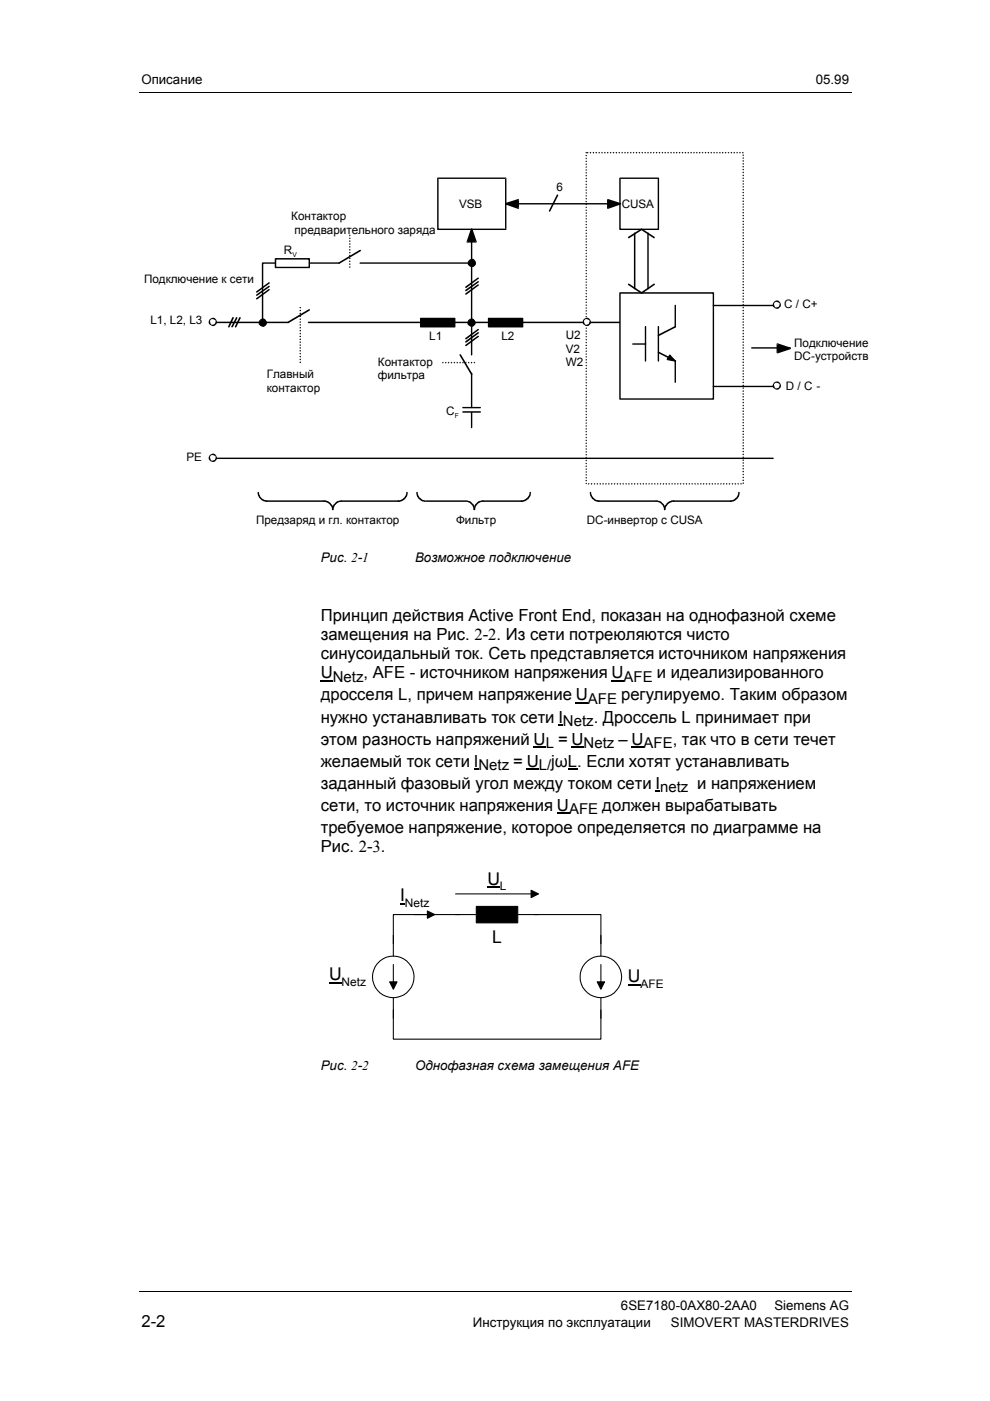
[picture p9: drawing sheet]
<svg xmlns="http://www.w3.org/2000/svg" width="210mm" height="297mm" viewBox="0 0 210 297" stroke-linecap="round" stroke-linejoin="round" font-family="sans-serif">
<path d="M29.5 19.7h151M29.5 273.8h151" fill="none" stroke="#000" stroke-width=".21"/>
<path d="M68 144.3h2.6M113.1 158.4h2.6M121.2 158.4h2.5M122.1 149h2.6M129.7 144.3h2.5M133.9 158.4h2.6M111.7 163.1h2.5M118.1 172.4h2.5" fill="none" stroke="#000" stroke-width=".25"/>
<path d="M118.4 153.6h1v.2h-1zM100.5 162.9h.9v.3h-.9zM120.4 162.9h2v.3h-2zM139 167.6h1v.3h-1z" fill="#000"/>
<circle cx="83.4" cy="207.1" r="4.4" fill="#fff" stroke="#000" stroke-width=".22"/>
<path d="M83.4 198.3v4.4M83.4 204.5v3.9M83.4 211.5v4.4" fill="none" stroke="#000" stroke-width=".22"/>
<path d="M82.6 208.2h1.6l-.8 1.5z" fill-rule="evenodd" fill="#000" stroke="#000" stroke-width=".22"/>
<circle cx="127.4" cy="207.1" r="4.4" fill="#fff" stroke="#000" stroke-width=".22"/>
<path d="M87.8 193.9h3M96.6 193.9h4.4M96.6 189.5h16.2M97.5 193.9h-14.1v6.2M109.8 193.9h4.4M113.3 193.9h14.1v6.2M127.4 198.3v4.4M83.4 214.1v6.2h44v-6.2M127.4 204.5v3.9M127.4 211.5v4.4" fill="none" stroke="#000" stroke-width=".22"/>
<g fill="#000" stroke="#000" stroke-width=".22">
<path d="M90.6 193.1l1.6 .8-1.6 .8z" fill-rule="evenodd"/>
<path d="M101 192.2h8.8v3.5h-8.8z" fill-rule="evenodd"/>
<path d="M112.6 188.7l1.6 .8-1.6 .8z" fill-rule="evenodd"/>
<path d="M126.6 208.2h1.6l-.8 1.5z" fill-rule="evenodd"/>
</g>
<path d="M84.8 191.5h1.1v.3h-1.1z" fill="#000"/>
<path d="M103.3 188.1h2.7M69.8 208.4h2.7M133.1 208.8h2.7" fill="none" stroke="#000" stroke-width=".28"/>
<g fill="#010101">
<path d="M45.7 68.2h15.5v.2l-15.5 .1z" fill-rule="evenodd"/>
<path d="M61 68.2l4.5-2.6h.2v.2l-4.5 2.7-.3-.1z" fill-rule="evenodd"/>
<path d="M65.3 68.3l66.2-.1 .1 .2-66.3 .1z" fill-rule="evenodd"/>
<path d="M55.5 55.7l16.5-.1 .1 .3h-16.4l.1-.1v12.6l-.2 .1z" fill-rule="evenodd"/>
<path d="M71.7 55.7l4.6-2.7h.2v.3l-4.5 2.6h-.3z" fill-rule="evenodd"/>
<path d="M76.2 55.7l23.8-.1 .1 .3h-23.8z" fill-rule="evenodd"/>
</g>
<path d="M58.4 54.9h7.2v1.9h-7.2z" fill="#fff"/>
<g fill="#010101">
<path d="M58.3 54.7l.1 .3 .2-.1v1.8l-.2-.1h7.2l-.2 .1v-1.8l.2 .1h-7.2v-.3h7.3v2.1l-7.4 .1z" fill-rule="evenodd"/>
<path d="M54.3 61.8l2.7-2 .2 .1-.1 .2-2.6 1.9z" fill-rule="evenodd"/>
<path d="M54.3 62.5l2.7-1.9 .2 .1-.1 .2-2.6 1.8h-.2z" fill-rule="evenodd"/>
<path d="M54.3 63.2l2.7-1.9h.2v.2l-2.7 2-.2-.1z" fill-rule="evenodd"/>
<path d="M49.3 67.3l.2-.1 .1 .3-.9 1.9h-.3v-.2z" fill-rule="evenodd"/>
<path d="M50 67.3l.3-.1v.3l-.9 1.9h-.3l-.1-.2z" fill-rule="evenodd"/>
<path d="M50.8 67.2l.2 .1v.2l-.9 1.9h-.2l-.1-.2z" fill-rule="evenodd"/>
<path d="M89.1 67.4l.1 .3 .1-.2v1.8l-.1-.2h7.2l-.1 .2v-1.8l.1 .2h-7.2v-.3h7.3l.1 2h-7.5z" fill-rule="evenodd"/>
<path d="M103.5 67.4l.1 .3 .1-.2v1.8l-.1-.2h7.2l-.1 .2v-1.8l.1 .2h-7.2v-.3h7.3l.1 2h-7.5z" fill-rule="evenodd"/>
<path d="M99.8 48.5h.3v26.9l-.3-.1z" fill-rule="evenodd"/>
<path d="M92.8 37.6v.3l.2-.1v10.8l-.2-.1h14.5l-.2 .1v-10.8l.2 .1h-14.5v-.3h14.5l.1 11.1-14.6 .1z" fill-rule="evenodd"/>
<path d="M107.1 43.1h24.4l.1 .2h-24.5z" fill-rule="evenodd"/>
<path d="M131.3 37.7l.2-.1v.3l.1-.1v10.8l-.1-.1h8.1l-.2 .1v-10.8l.2 .1h-8.1v-.3h8.2v11.2l-8.4-.1z" fill-rule="evenodd"/>
</g>
<g fill="#010101">
<path d="M89.2 67.5h7.3v1.8h-7.3z"/>
<path d="M103.6 67.5h7.3v1.8h-7.3z"/>
</g>
<path d="M131.4 62.1h19.9v22.6h-19.9z" fill="#fff"/>
<g fill="#010101">
<path d="M100 48.6l.9 2.7h-1.8z"/>
<path d="M107.3 43.2l2.6-.8v1.7z"/>
<path d="M128.9 42.4l2.6 .8-2.6 .9z"/>
<path d="M131.3 62h.2v.3l.1-.2v22.5l-.1-.1h19.8l-.2 .1v-22.5l.2 .2h-19.8v-.3h19.8v22.8l-20-.1z" fill-rule="evenodd"/>
<path d="M151.1 64.7l12.9-.1v.3h-12.8z" fill-rule="evenodd"/>
<path d="M151.1 81.9l12.9-.1v.2l-12.8 .1z" fill-rule="evenodd"/>
<path d="M98.6 60.8l2.7-2 .2 .1v.2l-2.6 1.9h-.2z" fill-rule="evenodd"/>
<path d="M98.7 61.4l2.6-1.8 .2 .1v.1l-2.6 1.9h-.3z" fill-rule="evenodd"/>
<path d="M98.7 62.2l2.6-1.9 .2 .1v.1l-2.6 2-.3-.1z" fill-rule="evenodd"/>
<path d="M98.7 71.6l2.6-1.9 .2 .1v.2l-2.6 1.9h-.3z" fill-rule="evenodd"/>
<path d="M98.7 72.3l2.6-1.9 .2 .1v.2l-2.6 1.9h-.3z" fill-rule="evenodd"/>
<path d="M98.7 73.1l2.6-1.9 .2 .1v.1l-2.6 2-.3-.1z" fill-rule="evenodd"/>
<path d="M45.5 97.1l118.5-.1v.3h-118.5z" fill-rule="evenodd"/>
<path d="M99.8 48.5h.4l.9 2.7-.1 .2-.1-.3-.1 .3-1-2.7h.4l-1 2.7-.1-.3h1.8v.3h-2z" fill-rule="evenodd"/>
<path d="M107.1 43.1l2.9-.9v.2h-.3l.3 .1-2.7 .8v-.2l2.7 .9-.3 .1v-1.7h.3v1.8l-.2 .1-2.7-1z" fill-rule="evenodd"/>
<path d="M128.7 42.3l.2-.1 2.7 .9 .1 .2-2.9 1-.1-1.9h.3v1.7l-.2-.1 2.7-.9v.2l-2.7-.8 .2-.1z" fill-rule="evenodd"/>
<path d="M118.1 41.2l.3 .2-1.7 3.4-.2 .1-.1-.2z" fill-rule="evenodd"/>
<path d="M74.1 49.7l.2 .1v.3l-.3-.1z" fill-rule="evenodd"/>
<path d="M74 50.4h.3v.2l-.2 .1z" fill-rule="evenodd"/>
<path d="M74.1 51l.2 .1v.2l-.3-.1z" fill-rule="evenodd"/>
<path d="M74.1 51.6h.2v.3l-.3-.1z" fill-rule="evenodd"/>
<path d="M74.1 52.2l.2 .1v.2l-.3-.1z" fill-rule="evenodd"/>
<path d="M74.1 52.8l.2 .1v.2l-.3-.1z" fill-rule="evenodd"/>
<path d="M74 53.5l.3-.1v.3h-.2z" fill-rule="evenodd"/>
<path d="M74.1 54l.2 .1v.2h-.3z" fill-rule="evenodd"/>
<path d="M74.1 54.6l.2 .1v.2h-.3z" fill-rule="evenodd"/>
<path d="M74.1 55.2l.2 .1v.3l-.3-.1z" fill-rule="evenodd"/>
<path d="M74 55.9h.3v.2l-.2 .1z" fill-rule="evenodd"/>
<path d="M74 56.5h.3v.2l-.2 .1z" fill-rule="evenodd"/>
<path d="M63.5 65.2l.2-.1 .1 .2-.2 .1z" fill-rule="evenodd"/>
<path d="M63.5 65.8l.2-.1 .1 .2-.2 .1z" fill-rule="evenodd"/>
<path d="M63.5 66.4l.2-.1 .1 .2-.2 .1z" fill-rule="evenodd"/>
<path d="M63.6 66.9l.2 .1-.1 .2-.2-.1z" fill-rule="evenodd"/>
<path d="M63.5 67.6l.2-.1 .1 .2-.2 .1z" fill-rule="evenodd"/>
<path d="M63.5 68.2l.2-.1 .1 .3h-.2z" fill-rule="evenodd"/>
<path d="M63.5 68.8l.2-.1 .1 .3h-.2z" fill-rule="evenodd"/>
<path d="M63.5 69.4l.2-.1 .1 .3h-.2z" fill-rule="evenodd"/>
<path d="M63.5 70h.2l.1 .2-.2 .1z" fill-rule="evenodd"/>
<path d="M63.6 70.6l.2 .1-.1 .2-.2-.1z" fill-rule="evenodd"/>
<path d="M63.5 71.2h.2l.1 .2-.2 .1z" fill-rule="evenodd"/>
<path d="M63.5 71.9l.2-.1 .1 .2-.2 .1z" fill-rule="evenodd"/>
<path d="M63.5 72.5l.2-.1 .1 .2-.2 .1z" fill-rule="evenodd"/>
<path d="M63.5 73.1l.2-.1 .1 .2-.2 .1z" fill-rule="evenodd"/>
<path d="M63.5 73.7l.2-.1 .1 .3h-.2z" fill-rule="evenodd"/>
<path d="M63.5 74.3l.2-.1 .1 .3h-.2z" fill-rule="evenodd"/>
<path d="M63.6 74.8l.2 .1-.1 .2h-.2z" fill-rule="evenodd"/>
<path d="M63.5 75.5h.2l.1 .2-.2 .1z" fill-rule="evenodd"/>
<path d="M63.5 76.1h.2l.1 .2-.2 .1z" fill-rule="evenodd"/>
<path d="M63.5 76.7h.2l.1 .2-.2 .1z" fill-rule="evenodd"/>
<path d="M55 67.9l.2-.1a.86 .86 0 0 1 1.2 .1 .86 .86 0 0 1-.1 1.2 .86 .86 0 0 1-1.2-.1l-.2-.2-.1-.4h.3a.54 .54 0 0 0 .4 .7 .54 .54 0 0 0 .7-.5 .54 .54 0 0 0-.1-.6 .54 .54 0 0 0-.6-.2l-.4 .3v.3h-.3z" fill-rule="evenodd"/>
<path d="M99.5 55.1a.85 .85 0 0 1 1.2 .1 .85 .85 0 0 1-.1 1.2 .85 .85 0 0 1-1.1 0l-.3-.4v-.3h.3l.1 .5a.44 .44 0 0 0 .8 0h.1v-.1a.56 .56 0 0 0 0-.8 .56 .56 0 0 0-.8 0l-.2 .1v.3h-.3z" fill-rule="evenodd"/>
<path d="M99.2 67.9l.3-.1a.83 .83 0 0 1 1.1 0 .83 .83 0 0 1 0 1.2 .83 .83 0 0 1-1.2 0l-.3-.3v-.3h.3a.61 .61 0 0 0 .3 .6 .61 .61 0 0 0 .7-.1l.1-.2a.38 .38 0 0 0 .1-.4 .38 .38 0 0 0-.2-.3h-.1a.52 .52 0 0 0-.6-.1 .52 .52 0 0 0-.3 .5h-.3z" fill-rule="evenodd"/>
<circle cx="55.7" cy="68.4" r=".77"/>
<circle cx="100.1" cy="55.8" r=".76"/>
<circle cx="100" cy="68.4" r=".77"/>
</g>
<circle cx="164.7" cy="64.6" r=".76" fill="#fff"/>
<path d="M164.1 63.9h.1a.83 .83 0 0 1 1.2 .1 .83 .83 0 0 1-.1 1.2 .83 .83 0 0 1-1.2 0l-.3-.3v-.3h.3a.54 .54 0 0 0 .3 .5 .54 .54 0 0 0 .6-.1h.1a.62 .62 0 0 0 0-.9 .62 .62 0 0 0-.9 .1l-.1 .4h-.3z" fill-rule="evenodd" fill="#010101"/>
<circle cx="164.7" cy="81.8" r=".77" fill="#fff"/>
<g fill="#010101">
<path d="M164.2 81a.87 .87 0 0 1 1.2 .2 .87 .87 0 0 1-.1 1.2 .87 .87 0 0 1-1.2 0l-.3-.4v-.3h.3a.61 .61 0 0 0 .8 .6 .61 .61 0 0 0 .4-.9 .69 .69 0 0 0-1.2 .2v.1h-.3z" fill-rule="evenodd"/>
<path d="M124.1 32.3l.3-.1v.2l-.2 .1z" fill-rule="evenodd"/>
<path d="M124.1 32.9l.3-.1v.3h-.2z" fill-rule="evenodd"/>
<path d="M124.1 33.5l.3-.1v.3l-.2 .1z" fill-rule="evenodd"/>
<path d="M124.1 34.1h.3v.2l-.2 .1z" fill-rule="evenodd"/>
<path d="M124.1 34.7h.3v.2l-.2 .1z" fill-rule="evenodd"/>
<path d="M124.1 35.3h.3v.2l-.2 .1z" fill-rule="evenodd"/>
<path d="M124.1 36l.3-.1v.2l-.2 .1z" fill-rule="evenodd"/>
<path d="M124.1 36.6l.3-.1v.2l-.2 .1z" fill-rule="evenodd"/>
<path d="M124.1 37.2l.3-.1v.2l-.2 .1z" fill-rule="evenodd"/>
<path d="M124.1 37.8l.3-.1v.2l-.2 .1z" fill-rule="evenodd"/>
<path d="M124.2 38.3l.2 .1v.2l-.3-.1z" fill-rule="evenodd"/>
<path d="M124.1 39l.3-.1v.3h-.2z" fill-rule="evenodd"/>
<path d="M124.1 39.6l.3-.1v.3h-.2z" fill-rule="evenodd"/>
<path d="M124.1 40.2h.3v.2h-.2z" fill-rule="evenodd"/>
<path d="M124.2 40.7l.2 .2v.2l-.3-.1z" fill-rule="evenodd"/>
<path d="M124.1 41.4h.3v.2l-.2 .1z" fill-rule="evenodd"/>
<path d="M124.1 42.1l.3-.1v.2l-.2 .1z" fill-rule="evenodd"/>
<path d="M124.1 42.7l.3-.1v.2l-.2 .1z" fill-rule="evenodd"/>
<path d="M124.1 43.3l.3-.1v.2l-.2 .1z" fill-rule="evenodd"/>
<path d="M124.1 43.9l.3-.1v.2l-.2 .1z" fill-rule="evenodd"/>
<path d="M124.1 44.5l.3-.1v.3h-.2z" fill-rule="evenodd"/>
<path d="M124.1 45.1l.3-.1v.3h-.2z" fill-rule="evenodd"/>
<path d="M124.1 45.7l.3-.1v.3h-.2z" fill-rule="evenodd"/>
<path d="M124.2 46.2l.2 .1v.3l-.3-.1z" fill-rule="evenodd"/>
<path d="M124.1 46.9h.3v.2l-.2 .1z" fill-rule="evenodd"/>
<path d="M124.1 47.5h.3v.2l-.2 .1z" fill-rule="evenodd"/>
<path d="M124.1 48.2l.3-.1v.2l-.2 .1z" fill-rule="evenodd"/>
<path d="M124.1 48.8l.3-.1v.2l-.2 .1z" fill-rule="evenodd"/>
<path d="M124.1 49.4l.3-.1v.2l-.2 .1z" fill-rule="evenodd"/>
<path d="M124.1 50l.3-.1v.2l-.2 .1z" fill-rule="evenodd"/>
<path d="M124.1 50.6l.3-.1v.3h-.2z" fill-rule="evenodd"/>
<path d="M124.1 51.2l.3-.1v.3h-.2z" fill-rule="evenodd"/>
<path d="M124.1 51.8h.3v.2h-.2z" fill-rule="evenodd"/>
<path d="M124.1 52.4l.3-.1v.3l-.2 .1z" fill-rule="evenodd"/>
<path d="M124.1 53h.3v.2l-.2 .1z" fill-rule="evenodd"/>
<path d="M124.2 53.6l.2 .1v.2l-.3-.1z" fill-rule="evenodd"/>
<path d="M124.1 54.3l.3-.1v.2l-.2 .1z" fill-rule="evenodd"/>
<path d="M124.1 54.9l.3-.1v.2l-.2 .1z" fill-rule="evenodd"/>
<path d="M124.1 55.5l.3-.1v.2l-.2 .1z" fill-rule="evenodd"/>
<path d="M124.1 56.1l.3-.1v.2l-.2 .1z" fill-rule="evenodd"/>
<path d="M124.1 56.7l.3-.1v.2l-.2 .1z" fill-rule="evenodd"/>
<path d="M124.1 57.3l.3-.1v.3h-.2z" fill-rule="evenodd"/>
<path d="M124.1 57.9l.3-.1v.3h-.2z" fill-rule="evenodd"/>
<path d="M124.2 58.4l.2 .1v.2h-.3z" fill-rule="evenodd"/>
<path d="M124.1 59.1h.3v.2l-.2 .1z" fill-rule="evenodd"/>
<path d="M124.1 59.8l.3-.1v.2l-.2 .1z" fill-rule="evenodd"/>
<path d="M124.1 60.3h.3v.2l-.2 .1z" fill-rule="evenodd"/>
<path d="M124.1 61l.3-.1v.2l-.2 .1z" fill-rule="evenodd"/>
<path d="M124.1 61.6l.3-.1v.2l-.2 .1z" fill-rule="evenodd"/>
<path d="M124.1 62.2l.3-.1v.2l-.2 .1z" fill-rule="evenodd"/>
<path d="M124.1 62.8l.3-.1v.2l-.2 .1z" fill-rule="evenodd"/>
<path d="M124.1 63.4l.3-.1v.3h-.2z" fill-rule="evenodd"/>
<path d="M124.2 63.9l.2 .1v.2h-.3z" fill-rule="evenodd"/>
<path d="M124.1 64.6h.3v.2l-.2 .1z" fill-rule="evenodd"/>
<path d="M124.1 65.2h.3v.2l-.2 .1z" fill-rule="evenodd"/>
<path d="M124.1 65.8h.3v.2l-.2 .1z" fill-rule="evenodd"/>
<path d="M124.2 66.4l.2 .1v.2l-.3-.1z" fill-rule="evenodd"/>
<path d="M124.1 67.1l.3-.1v.2l-.2 .1z" fill-rule="evenodd"/>
<path d="M124.1 67.7l.3-.1v.2l-.2 .1z" fill-rule="evenodd"/>
<path d="M124.1 68.3l.3-.1v.2l-.2 .1z" fill-rule="evenodd"/>
<path d="M124.1 68.9l.3-.1v.2l-.2 .1z" fill-rule="evenodd"/>
<path d="M124.1 69.5l.3-.1v.2l-.2 .1z" fill-rule="evenodd"/>
<path d="M124.1 70.1l.3-.1v.3h-.2z" fill-rule="evenodd"/>
<path d="M124.1 70.7h.3v.2l-.2 .1z" fill-rule="evenodd"/>
<path d="M124.1 71.3l.3-.1v.3h-.2z" fill-rule="evenodd"/>
<path d="M124.1 71.9h.3v.2l-.2 .1z" fill-rule="evenodd"/>
<path d="M124.1 72.6l.3-.1v.2l-.2 .1z" fill-rule="evenodd"/>
<path d="M124.1 73.2l.3-.1v.2l-.2 .1z" fill-rule="evenodd"/>
<path d="M124.1 73.8l.3-.1v.2l-.2 .1z" fill-rule="evenodd"/>
<path d="M124.2 74.3l.2 .1v.2l-.3-.1z" fill-rule="evenodd"/>
<path d="M124.1 75l.3-.1v.2l-.2 .1z" fill-rule="evenodd"/>
<path d="M124.1 75.6l.3-.1v.3h-.2z" fill-rule="evenodd"/>
<path d="M124.1 76.2l.3-.1v.3h-.2z" fill-rule="evenodd"/>
<path d="M124.2 76.7l.2 .1v.2h-.3z" fill-rule="evenodd"/>
<path d="M124.1 77.4h.3v.2l-.2 .1z" fill-rule="evenodd"/>
<path d="M124.1 78h.3v.2l-.2 .1z" fill-rule="evenodd"/>
<path d="M124.1 78.6h.3v.2l-.2 .1z" fill-rule="evenodd"/>
<path d="M124.1 79.3l.3-.1v.2l-.2 .1z" fill-rule="evenodd"/>
<path d="M124.1 79.9l.3-.1v.2l-.2 .1z" fill-rule="evenodd"/>
<path d="M124.1 80.5l.3-.1v.2l-.2 .1z" fill-rule="evenodd"/>
<path d="M124.1 81.1l.3-.1v.2l-.2 .1z" fill-rule="evenodd"/>
<path d="M124.1 81.7l.3-.1v.3h-.2z" fill-rule="evenodd"/>
<path d="M124.2 82.2l.2 .1v.2l-.3-.1z" fill-rule="evenodd"/>
<path d="M124.1 82.9l.3-.1v.3h-.2z" fill-rule="evenodd"/>
<path d="M124.1 83.5h.3v.2l-.2 .1z" fill-rule="evenodd"/>
<path d="M124.1 84.1h.3v.2l-.2 .1z" fill-rule="evenodd"/>
<path d="M124.1 84.8l.3-.1v.2l-.2 .1z" fill-rule="evenodd"/>
<path d="M124.1 85.4l.3-.1v.2l-.2 .1z" fill-rule="evenodd"/>
<path d="M124.1 86l.3-.1v.2l-.2 .1z" fill-rule="evenodd"/>
<path d="M124.1 86.6l.3-.1v.2l-.2 .1z" fill-rule="evenodd"/>
<path d="M124.1 87.2l.3-.1v.2l-.2 .1z" fill-rule="evenodd"/>
<path d="M124.1 87.8l.3-.1v.2l-.2 .1z" fill-rule="evenodd"/>
<path d="M124.1 88.4l.3-.1v.3h-.2z" fill-rule="evenodd"/>
<path d="M124.1 89l.3-.1v.3h-.2z" fill-rule="evenodd"/>
<path d="M124.2 89.5l.2 .1v.3l-.3-.1z" fill-rule="evenodd"/>
<path d="M124.1 90.2h.3v.2l-.2 .1z" fill-rule="evenodd"/>
<path d="M124.1 90.8h.3v.2l-.2 .1z" fill-rule="evenodd"/>
<path d="M124.1 91.4h.3v.2l-.2 .1z" fill-rule="evenodd"/>
<path d="M124.1 92.1l.3-.1v.2l-.2 .1z" fill-rule="evenodd"/>
<path d="M124.1 92.7l.3-.1v.2l-.2 .1z" fill-rule="evenodd"/>
<path d="M124.1 93.3l.3-.1v.3h-.2z" fill-rule="evenodd"/>
<path d="M124.1 93.9l.3-.1v.2l-.2 .1z" fill-rule="evenodd"/>
<path d="M124.2 94.4l.2 .1v.2h-.3z" fill-rule="evenodd"/>
<path d="M124.1 95.1l.3-.1v.3l-.2 .1z" fill-rule="evenodd"/>
<path d="M124.1 95.7h.3v.2l-.2 .1z" fill-rule="evenodd"/>
<path d="M124.1 96.3h.3v.2l-.2 .1z" fill-rule="evenodd"/>
<path d="M124.1 96.9h.3v.2l-.2 .1z" fill-rule="evenodd"/>
<path d="M124.1 97.6l.3-.1v.2l-.2 .1z" fill-rule="evenodd"/>
<path d="M124.1 98.2l.3-.1v.2l-.2 .1z" fill-rule="evenodd"/>
<path d="M124.1 98.8l.3-.1v.2l-.2 .1z" fill-rule="evenodd"/>
<path d="M124.1 99.4l.3-.1v.2l-.2 .1z" fill-rule="evenodd"/>
<path d="M124.2 99.9l.2 .1v.2l-.3-.1z" fill-rule="evenodd"/>
<path d="M124.1 100.6l.3-.1v.3h-.2z" fill-rule="evenodd"/>
<path d="M124.1 101.2l.3-.1v.3l-.2 .1z" fill-rule="evenodd"/>
<path d="M124.1 101.8l.3-.1v.3h-.2z" fill-rule="evenodd"/>
<path d="M124.2 102.4h.2v.3l-.3-.1z" fill-rule="evenodd"/>
<path d="M124.7 102.5l.2-.1 .1 .3h-.2z" fill-rule="evenodd"/>
<path d="M125.3 102.5l.2-.1 .1 .3h-.3z" fill-rule="evenodd"/>
<path d="M125.9 102.5l.2-.1 .1 .3h-.2z" fill-rule="evenodd"/>
<path d="M126.5 102.5l.2-.1 .1 .3h-.2z" fill-rule="evenodd"/>
<path d="M127.1 102.5l.2-.1 .1 .3h-.2z" fill-rule="evenodd"/>
<path d="M127.7 102.5l.3-.1v.3h-.2z" fill-rule="evenodd"/>
<path d="M128.3 102.5l.3-.1v.3h-.2z" fill-rule="evenodd"/>
<path d="M128.9 102.5l.3-.1v.3h-.2z" fill-rule="evenodd"/>
<path d="M129.5 102.5l.3-.1 .1 .3h-.3z" fill-rule="evenodd"/>
<path d="M130.2 102.5l.2-.1 .1 .3h-.3z" fill-rule="evenodd"/>
<path d="M130.8 102.5l.2-.1 .1 .3h-.3z" fill-rule="evenodd"/>
<path d="M131.4 102.5l.2-.1 .1 .3h-.3z" fill-rule="evenodd"/>
<path d="M132 102.5l.2-.1 .1 .3h-.2z" fill-rule="evenodd"/>
<path d="M132.6 102.5l.2-.1 .1 .3h-.2z" fill-rule="evenodd"/>
<path d="M133.2 102.5l.2-.1 .1 .3h-.2z" fill-rule="evenodd"/>
<path d="M133.8 102.5l.2-.1 .1 .3h-.2z" fill-rule="evenodd"/>
<path d="M134.4 102.5l.2-.1 .1 .3h-.2z" fill-rule="evenodd"/>
<path d="M135 102.5l.3-.1v.3h-.2z" fill-rule="evenodd"/>
<path d="M135.6 102.5l.3-.1 .1 .3h-.3z" fill-rule="evenodd"/>
<path d="M136.2 102.5l.3-.1v.3h-.2z" fill-rule="evenodd"/>
<path d="M136.8 102.5l.3-.1 .1 .3h-.3z" fill-rule="evenodd"/>
<path d="M137.5 102.5l.2-.1 .1 .3h-.3z" fill-rule="evenodd"/>
<path d="M138.1 102.5l.2-.1 .1 .3h-.2z" fill-rule="evenodd"/>
<path d="M138.7 102.5l.2-.1 .1 .3h-.3z" fill-rule="evenodd"/>
<path d="M139.3 102.5l.2-.1 .1 .3h-.2z" fill-rule="evenodd"/>
<path d="M139.9 102.5l.2-.1 .1 .3h-.2z" fill-rule="evenodd"/>
<path d="M140.5 102.5l.3-.1v.3h-.2z" fill-rule="evenodd"/>
<path d="M141.1 102.5l.3-.1v.3h-.2z" fill-rule="evenodd"/>
<path d="M141.7 102.5l.3-.1v.3h-.2z" fill-rule="evenodd"/>
<path d="M142.3 102.5l.3-.1 .1 .3h-.3z" fill-rule="evenodd"/>
<path d="M143 102.5l.2-.1 .1 .3h-.3z" fill-rule="evenodd"/>
<path d="M143.6 102.5l.2-.1 .1 .3h-.3z" fill-rule="evenodd"/>
<path d="M144.2 102.5l.2-.1 .1 .3h-.2z" fill-rule="evenodd"/>
<path d="M144.8 102.5l.2-.1 .1 .3h-.2z" fill-rule="evenodd"/>
<path d="M145.4 102.5l.2-.1 .1 .3h-.2z" fill-rule="evenodd"/>
<path d="M146 102.5l.2-.1 .1 .3h-.2z" fill-rule="evenodd"/>
<path d="M146.6 102.5l.2-.1 .1 .3h-.2z" fill-rule="evenodd"/>
<path d="M147.2 102.5l.2-.1 .1 .3h-.2z" fill-rule="evenodd"/>
<path d="M147.8 102.5l.3-.1v.3h-.2z" fill-rule="evenodd"/>
<path d="M148.4 102.5l.3-.1v.3h-.2z" fill-rule="evenodd"/>
<path d="M149 102.5l.3-.1 .1 .3h-.3z" fill-rule="evenodd"/>
<path d="M149.6 102.5l.3-.1 .1 .3h-.3z" fill-rule="evenodd"/>
<path d="M150.3 102.5l.2-.1 .1 .3h-.3z" fill-rule="evenodd"/>
<path d="M150.9 102.5l.2-.1 .1 .3h-.3z" fill-rule="evenodd"/>
<path d="M151.5 102.5l.2-.1 .1 .3h-.2z" fill-rule="evenodd"/>
<path d="M152.1 102.5l.2-.1 .1 .3h-.2z" fill-rule="evenodd"/>
<path d="M152.7 102.5l.2-.1 .1 .3h-.2z" fill-rule="evenodd"/>
<path d="M153.3 102.5l.2-.1 .1 .3h-.2z" fill-rule="evenodd"/>
<path d="M153.9 102.5l.3-.1v.3h-.2z" fill-rule="evenodd"/>
<path d="M154.5 102.5l.2-.1 .1 .3h-.2z" fill-rule="evenodd"/>
<path d="M155.2 102.5l.2-.1v.3h-.2z" fill-rule="evenodd"/>
<path d="M155.7 102.5l.3-.1 .1 .3h-.3z" fill-rule="evenodd"/>
<path d="M156.4 102.5l.2-.1 .1 .3h-.3z" fill-rule="evenodd"/>
<path d="M157 102.5l.2-.1 .1 .3h-.2z" fill-rule="evenodd"/>
<path d="M157.4 102.4l.2-.1 .1 .2-.2 .1z" fill-rule="evenodd"/>
<path d="M157.4 101.7h.2l.1 .2-.2 .1z" fill-rule="evenodd"/>
<path d="M157.4 101.1h.2l.1 .2-.2 .1z" fill-rule="evenodd"/>
<path d="M157.4 100.5h.2l.1 .2-.2 .1z" fill-rule="evenodd"/>
<path d="M157.4 99.9l.2-.1 .1 .3h-.2z" fill-rule="evenodd"/>
<path d="M157.4 99.3l.2-.1 .1 .3h-.2z" fill-rule="evenodd"/>
<path d="M157.4 98.7l.2-.1 .1 .2-.2 .1z" fill-rule="evenodd"/>
<path d="M157.5 98l.2 .1-.1 .2-.2-.1z" fill-rule="evenodd"/>
<path d="M157.4 97.5l.2-.1 .1 .2-.2 .1z" fill-rule="evenodd"/>
<path d="M157.4 96.9l.2-.1 .1 .2-.2 .1z" fill-rule="evenodd"/>
<path d="M157.4 96.3l.2-.1 .1 .2-.2 .1z" fill-rule="evenodd"/>
<path d="M157.4 95.7l.2-.1 .1 .2-.2 .1z" fill-rule="evenodd"/>
<path d="M157.5 95h.2l-.1 .3-.2-.1z" fill-rule="evenodd"/>
<path d="M157.4 94.4h.2l.1 .2-.2 .1z" fill-rule="evenodd"/>
<path d="M157.4 93.8l.2-.1 .1 .3h-.2z" fill-rule="evenodd"/>
<path d="M157.4 93.2l.2-.1 .1 .3-.2 .1z" fill-rule="evenodd"/>
<path d="M157.4 92.6l.2-.1 .1 .3h-.2z" fill-rule="evenodd"/>
<path d="M157.4 92l.2-.1 .1 .2-.2 .1z" fill-rule="evenodd"/>
<path d="M157.4 91.4l.2-.1 .1 .2-.2 .1z" fill-rule="evenodd"/>
<path d="M157.5 90.7l.2 .1-.1 .2-.2-.1z" fill-rule="evenodd"/>
<path d="M157.4 90.2l.2-.1 .1 .2-.2 .1z" fill-rule="evenodd"/>
<path d="M157.4 89.5h.2l.1 .2-.2 .1z" fill-rule="evenodd"/>
<path d="M157.4 88.9h.2l.1 .2-.2 .1z" fill-rule="evenodd"/>
<path d="M157.4 88.3h.2l.1 .2-.2 .1z" fill-rule="evenodd"/>
<path d="M157.5 87.6l.2 .1-.1 .2h-.2z" fill-rule="evenodd"/>
<path d="M157.4 87.1l.2-.1 .1 .3h-.2z" fill-rule="evenodd"/>
<path d="M157.4 86.5l.2-.1 .1 .3h-.2z" fill-rule="evenodd"/>
<path d="M157.4 85.9l.2-.1 .1 .2-.2 .1z" fill-rule="evenodd"/>
<path d="M157.4 85.3l.2-.1 .1 .2-.2 .1z" fill-rule="evenodd"/>
<path d="M157.4 84.7l.2-.1 .1 .2-.2 .1z" fill-rule="evenodd"/>
<path d="M157.4 84.1l.2-.1 .1 .2-.2 .1z" fill-rule="evenodd"/>
<path d="M157.4 83.5l.2-.1 .1 .2-.2 .1z" fill-rule="evenodd"/>
<path d="M157.5 82.8h.2l-.1 .3-.2-.1z" fill-rule="evenodd"/>
<path d="M157.4 82.2l.2-.1 .1 .3h-.2z" fill-rule="evenodd"/>
<path d="M157.4 81.6h.2l.1 .2-.2 .1z" fill-rule="evenodd"/>
<path d="M157.4 81l.2-.1 .1 .3h-.2z" fill-rule="evenodd"/>
<path d="M157.4 80.4l.2-.1 .1 .2-.2 .1z" fill-rule="evenodd"/>
<path d="M157.4 79.8l.2-.1 .1 .2-.2 .1z" fill-rule="evenodd"/>
<path d="M157.5 79.1l.2 .1-.1 .2-.2-.1z" fill-rule="evenodd"/>
<path d="M157.4 78.6l.2-.1 .1 .2-.2 .1z" fill-rule="evenodd"/>
<path d="M157.4 78l.2-.1 .1 .2-.2 .1z" fill-rule="evenodd"/>
<path d="M157.4 77.4l.2-.1 .1 .2-.2 .1z" fill-rule="evenodd"/>
<path d="M157.4 76.7h.2l.1 .2-.2 .1z" fill-rule="evenodd"/>
<path d="M157.4 76.1h.2l.1 .2-.2 .1z" fill-rule="evenodd"/>
<path d="M157.4 75.5h.2l.1 .2-.2 .1z" fill-rule="evenodd"/>
<path d="M157.5 74.8l.2 .1-.1 .2h-.2z" fill-rule="evenodd"/>
<path d="M157.4 74.3l.2-.1 .1 .3h-.2z" fill-rule="evenodd"/>
<path d="M157.4 73.7l.2-.1 .1 .3h-.2z" fill-rule="evenodd"/>
<path d="M157.4 73.1l.2-.1 .1 .2-.2 .1z" fill-rule="evenodd"/>
<path d="M157.4 72.5l.2-.1 .1 .2-.2 .1z" fill-rule="evenodd"/>
<path d="M157.4 71.9l.2-.1 .1 .2-.2 .1z" fill-rule="evenodd"/>
<path d="M157.4 71.2h.2l.1 .2-.2 .1z" fill-rule="evenodd"/>
<path d="M157.5 70.6l.2 .1-.1 .2-.2-.1z" fill-rule="evenodd"/>
<path d="M157.4 70h.2l.1 .2-.2 .1z" fill-rule="evenodd"/>
<path d="M157.4 69.4l.2-.1 .1 .3h-.2z" fill-rule="evenodd"/>
<path d="M157.4 68.8l.2-.1 .1 .3h-.2z" fill-rule="evenodd"/>
<path d="M157.4 68.2l.2-.1 .1 .3h-.2z" fill-rule="evenodd"/>
<path d="M157.4 67.6l.2-.1 .1 .2-.2 .1z" fill-rule="evenodd"/>
<path d="M157.5 66.9l.2 .1-.1 .2-.2-.1z" fill-rule="evenodd"/>
<path d="M157.4 66.4l.2-.1 .1 .2-.2 .1z" fill-rule="evenodd"/>
<path d="M157.4 65.8l.2-.1 .1 .2-.2 .1z" fill-rule="evenodd"/>
<path d="M157.4 65.2l.2-.1 .1 .2-.2 .1z" fill-rule="evenodd"/>
<path d="M157.5 64.5l.2 .1-.1 .2-.2-.1z" fill-rule="evenodd"/>
<path d="M157.4 63.9h.2l.1 .2-.2 .1z" fill-rule="evenodd"/>
<path d="M157.4 63.3l.2-.1 .1 .3-.2 .1z" fill-rule="evenodd"/>
<path d="M157.4 62.7h.2l.1 .2h-.2z" fill-rule="evenodd"/>
<path d="M157.5 62l.2 .1-.1 .2h-.2z" fill-rule="evenodd"/>
<path d="M157.4 61.5l.2-.1 .1 .3h-.2z" fill-rule="evenodd"/>
<path d="M157.4 60.9l.2-.1 .1 .2-.2 .1z" fill-rule="evenodd"/>
<path d="M157.4 60.3l.2-.1 .1 .2-.2 .1z" fill-rule="evenodd"/>
<path d="M157.4 59.7l.2-.1 .1 .2-.2 .1z" fill-rule="evenodd"/>
<path d="M157.5 59l.2 .1-.1 .2-.2-.1z" fill-rule="evenodd"/>
<path d="M157.4 58.4h.2l.1 .2-.2 .1z" fill-rule="evenodd"/>
<path d="M157.4 57.8h.2l.1 .2-.2 .1z" fill-rule="evenodd"/>
<path d="M157.4 57.2l.2-.1 .1 .3-.2 .1z" fill-rule="evenodd"/>
<path d="M157.4 56.6l.2-.1 .1 .3h-.2z" fill-rule="evenodd"/>
<path d="M157.4 56l.2-.1 .1 .3h-.2z" fill-rule="evenodd"/>
<path d="M157.4 55.4l.2-.1 .1 .3h-.2z" fill-rule="evenodd"/>
<path d="M157.5 54.7l.2 .1-.1 .2-.2-.1z" fill-rule="evenodd"/>
<path d="M157.4 54.2l.2-.1 .1 .2-.2 .1z" fill-rule="evenodd"/>
<path d="M157.4 53.6l.2-.1 .1 .2-.2 .1z" fill-rule="evenodd"/>
<path d="M157.4 53l.2-.1 .1 .2-.2 .1z" fill-rule="evenodd"/>
<path d="M157.4 52.3h.2l.1 .2-.2 .1z" fill-rule="evenodd"/>
<path d="M157.5 51.6l.2 .2-.1 .2-.2-.1z" fill-rule="evenodd"/>
<path d="M157.4 51.1h.2l.1 .2-.2 .1z" fill-rule="evenodd"/>
<path d="M157.4 50.5l.2-.1 .1 .3-.2 .1z" fill-rule="evenodd"/>
<path d="M157.4 49.9l.2-.1 .1 .3h-.2z" fill-rule="evenodd"/>
<path d="M157.4 49.3l.2-.1 .1 .2-.2 .1z" fill-rule="evenodd"/>
<path d="M157.4 48.7l.2-.1 .1 .2-.2 .1z" fill-rule="evenodd"/>
<path d="M157.4 48.1l.2-.1 .1 .2-.2 .1z" fill-rule="evenodd"/>
<path d="M157.4 47.5l.2-.1 .1 .2-.2 .1z" fill-rule="evenodd"/>
<path d="M157.5 46.8l.2 .1-.1 .2-.2-.1z" fill-rule="evenodd"/>
<path d="M157.4 46.2h.2l.1 .2-.2 .1z" fill-rule="evenodd"/>
<path d="M157.4 45.6h.2l.1 .2-.2 .1z" fill-rule="evenodd"/>
<path d="M157.4 45h.2l.1 .2-.2 .1z" fill-rule="evenodd"/>
<path d="M157.4 44.4l.2-.1 .1 .3-.2 .1z" fill-rule="evenodd"/>
<path d="M157.4 43.8l.2-.1 .1 .3h-.2z" fill-rule="evenodd"/>
<path d="M157.5 43.1l.2 .1-.1 .2-.2-.1z" fill-rule="evenodd"/>
<path d="M157.4 42.6l.2-.1 .1 .3h-.2z" fill-rule="evenodd"/>
<path d="M157.4 42l.2-.1 .1 .2-.2 .1z" fill-rule="evenodd"/>
<path d="M157.4 41.4l.2-.1 .1 .2-.2 .1z" fill-rule="evenodd"/>
<path d="M157.4 40.7h.2l.1 .2-.2 .1z" fill-rule="evenodd"/>
<path d="M157.4 40.2l.2-.1 .1 .2-.2 .1z" fill-rule="evenodd"/>
<path d="M157.4 39.5h.2l.1 .2-.2 .1z" fill-rule="evenodd"/>
<path d="M157.5 38.8l.2 .1-.1 .3-.2-.1z" fill-rule="evenodd"/>
<path d="M157.4 38.3l.2-.1 .1 .3h-.2z" fill-rule="evenodd"/>
<path d="M157.4 37.7l.2-.1 .1 .3h-.2z" fill-rule="evenodd"/>
<path d="M157.4 37.1l.2-.1 .1 .3h-.2z" fill-rule="evenodd"/>
<path d="M157.4 36.5l.2-.1 .1 .2-.2 .1z" fill-rule="evenodd"/>
<path d="M157.4 35.9l.2-.1 .1 .2-.2 .1z" fill-rule="evenodd"/>
<path d="M157.4 35.3l.2-.1 .1 .2-.2 .1z" fill-rule="evenodd"/>
<path d="M157.5 34.6l.2 .1-.1 .2-.2-.1z" fill-rule="evenodd"/>
<path d="M157.4 34.1l.2-.1 .1 .2-.2 .1z" fill-rule="evenodd"/>
<path d="M157.4 33.4h.2l.1 .2-.2 .1z" fill-rule="evenodd"/>
<path d="M157.4 32.8h.2l.1 .2-.2 .1z" fill-rule="evenodd"/>
<path d="M157.4 32.2l.2 .1v.2l-.2-.1z" fill-rule="evenodd"/>
<path d="M156.7 32.3l.3-.1 .1 .2-.3 .1z" fill-rule="evenodd"/>
<path d="M156.2 32.2l.2 .1v.2l-.3-.1z" fill-rule="evenodd"/>
<path d="M155.5 32.3l.2-.1 .1 .2-.2 .1z" fill-rule="evenodd"/>
<path d="M155 32.2l.2 .1v.2l-.3-.1z" fill-rule="evenodd"/>
<path d="M154.3 32.3l.2-.1 .1 .2-.2 .1z" fill-rule="evenodd"/>
<path d="M153.8 32.2l.2 .1-.1 .2-.2-.1z" fill-rule="evenodd"/>
<path d="M153.1 32.2l.3 .1-.1 .2-.2-.1z" fill-rule="evenodd"/>
<path d="M152.5 32.2l.3 .1-.1 .2-.2-.1z" fill-rule="evenodd"/>
<path d="M151.9 32.2l.3 .1-.1 .2-.2-.1z" fill-rule="evenodd"/>
<path d="M151.2 32.3l.3-.1 .1 .2-.3 .1z" fill-rule="evenodd"/>
<path d="M150.7 32.2l.2 .1v.2l-.3-.1z" fill-rule="evenodd"/>
<path d="M150 32.3l.3-.1v.2l-.2 .1z" fill-rule="evenodd"/>
<path d="M149.5 32.2l.2 .1-.1 .2-.2-.1z" fill-rule="evenodd"/>
<path d="M148.8 32.3l.2-.1 .1 .2-.2 .1z" fill-rule="evenodd"/>
<path d="M148.3 32.2l.2 .1-.1 .2-.2-.1z" fill-rule="evenodd"/>
<path d="M147.6 32.3l.2-.1 .1 .2-.2 .1z" fill-rule="evenodd"/>
<path d="M147.1 32.2l.2 .1-.1 .2-.2-.1z" fill-rule="evenodd"/>
<path d="M146.4 32.3l.2-.1 .1 .2-.2 .1z" fill-rule="evenodd"/>
<path d="M145.8 32.2l.3 .1-.1 .2-.2-.1z" fill-rule="evenodd"/>
<path d="M145.2 32.2l.3 .1-.1 .2-.2-.1z" fill-rule="evenodd"/>
<path d="M144.5 32.3l.3-.1 .1 .2-.3 .1z" fill-rule="evenodd"/>
<path d="M143.9 32.3l.3-.1 .1 .2-.3 .1z" fill-rule="evenodd"/>
<path d="M143.4 32.2l.2 .1v.2l-.3-.1z" fill-rule="evenodd"/>
<path d="M142.8 32.2l.2 .1v.2l-.3-.1z" fill-rule="evenodd"/>
<path d="M142.1 32.3l.2-.1 .1 .2-.2 .1z" fill-rule="evenodd"/>
<path d="M141.5 32.3l.2-.1 .1 .2-.2 .1z" fill-rule="evenodd"/>
<path d="M140.9 32.3l.2-.1 .1 .2-.2 .1z" fill-rule="evenodd"/>
<path d="M140.4 32.2l.2 .1-.1 .2-.2-.1z" fill-rule="evenodd"/>
<path d="M139.7 32.2l.3 .1-.1 .2-.2-.1z" fill-rule="evenodd"/>
<path d="M139.1 32.3l.2-.1 .1 .2-.3 .1z" fill-rule="evenodd"/>
<path d="M138.5 32.3l.2-.1v.2l-.2 .1z" fill-rule="evenodd"/>
<path d="M137.9 32.2l.3 .1-.1 .2-.3-.1z" fill-rule="evenodd"/>
<path d="M137.3 32.2l.2 .1v.2l-.3-.1z" fill-rule="evenodd"/>
<path d="M136.6 32.3l.2-.1 .1 .2-.2 .1z" fill-rule="evenodd"/>
<path d="M136 32.3l.2-.1 .1 .2-.2 .1z" fill-rule="evenodd"/>
<path d="M135.5 32.2l.2 .1-.1 .2-.2-.1z" fill-rule="evenodd"/>
<path d="M134.9 32.2l.2 .1-.1 .2-.2-.1z" fill-rule="evenodd"/>
<path d="M134.2 32.3l.2-.1 .1 .2-.2 .1z" fill-rule="evenodd"/>
<path d="M133.6 32.3l.2-.1 .1 .2-.2 .1z" fill-rule="evenodd"/>
<path d="M133 32.2l.3 .1-.1 .2-.2-.1z" fill-rule="evenodd"/>
<path d="M132.4 32.2l.3 .1-.1 .2-.2-.1z" fill-rule="evenodd"/>
<path d="M131.8 32.2l.3 .1-.1 .2-.2-.1z" fill-rule="evenodd"/>
<path d="M131.1 32.3l.3-.1v.2l-.2 .1z" fill-rule="evenodd"/>
<path d="M130.6 32.2l.2 .1v.2l-.3-.1z" fill-rule="evenodd"/>
<path d="M130 32.2l.2 .1v.2l-.3-.1z" fill-rule="evenodd"/>
<path d="M129.4 32.2l.2 .1-.1 .2-.2-.1z" fill-rule="evenodd"/>
<path d="M128.7 32.3l.2-.1 .1 .2-.2 .1z" fill-rule="evenodd"/>
<path d="M128.2 32.2l.2 .1-.1 .2-.2-.1z" fill-rule="evenodd"/>
<path d="M127.5 32.3l.2-.1 .1 .2-.2 .1z" fill-rule="evenodd"/>
<path d="M127 32.2l.2 .1-.1 .2-.2-.1z" fill-rule="evenodd"/>
<path d="M126.3 32.3l.2-.1 .1 .2-.3 .1z" fill-rule="evenodd"/>
<path d="M125.7 32.2l.3 .1-.1 .2-.2-.1z" fill-rule="evenodd"/>
<path d="M125.1 32.2l.2 .1v.2l-.2-.1z" fill-rule="evenodd"/>
<path d="M124.4 32.3l.3-.1 .1 .2-.3 .1z" fill-rule="evenodd"/>
</g>
<circle cx="124.4" cy="68.3" r=".77" fill="#fff"/>
<path d="M123.7 67.8l.2-.2a.84 .84 0 0 1 1.2 .1 .84 .84 0 0 1-.1 1.2 .84 .84 0 0 1-1.2-.1l-.2-.1-.1-.5h.3l.2 .5a.46 .46 0 0 0 .8 0h.1l.2-.6a.72 .72 0 0 0-.7-.4 .72 .72 0 0 0-.6 .4v.1h-.3z" fill-rule="evenodd" fill="#010101"/>
<circle cx="45.2" cy="68.3" r=".76" fill="#fff"/>
<path d="M44.4 67.8l.2-.2a.84 .84 0 0 1 1.2 .1 .84 .84 0 0 1-.1 1.2 .84 .84 0 0 1-1.1-.1l-.4-.3v-.3h.4v.5a.65 .65 0 0 0 .8 .1 .65 .65 0 0 0 .3-.7v-.2a.68 .68 0 0 0-1.1 .2v.1h-.4z" fill-rule="evenodd" fill="#010101"/>
<circle cx="45.2" cy="97.1" r=".76" fill="#fff"/>
<g fill="#010101">
<path d="M164.8 72.9l2.8 1-2.8 .9z"/>
<path d="M44.4 96.6l.2-.2a.87 .87 0 0 1 1.2 .2 .87 .87 0 0 1-.1 1.2 .87 .87 0 0 1-1.2-.2l-.3-.6h.4a.55 .55 0 0 0 .4 .7 .55 .55 0 0 0 .6-.4 .39 .39 0 0 0 0-.7 .68 .68 0 0 0-1.1 .3l.1 .1h-.4z" fill-rule="evenodd"/>
<path d="M134 72.9l2.9-.1 .1 .2-2.9 .1z" fill-rule="evenodd"/>
<path d="M136.8 69.1l.2 .1-.1 7.5-.2-.1z" fill-rule="evenodd"/>
<path d="M139.5 69.1l.2 .1v7.5l-.3-.1z" fill-rule="evenodd"/>
<path d="M139.4 71l3.7-1.9 .2 .1v.2l-3.6 1.9z" fill-rule="evenodd"/>
<path d="M143 64.7h.3v4.7l-.3-.1z" fill-rule="evenodd"/>
<path d="M139.4 74.6l.3-.1 3.6 1.9v.2l-.2 .1-3.6-1.9z" fill-rule="evenodd"/>
<path d="M143 76.4h.3v4.8l-.3-.1z" fill-rule="evenodd"/>
<path d="M142 75.3l1.2 1.2-1.7-.3z" fill-rule="evenodd"/>
<path d="M141.9 75.2h.2l1.2 1.4-1.9-.2v-.3l.2 .2-.1-.2 1.7 .3-.1 .2-1.1-1.2h.2l-.6 .9-.2-.2z" fill-rule="evenodd"/>
<path d="M133.2 50.2l2.8-1.7h.2l-.1 .3-2.7 1.7-.3-.1z" fill-rule="evenodd"/>
<path d="M135.9 48.5h.2l2.7 1.7 .1 .2-.3 .1-2.6-1.7z" fill-rule="evenodd"/>
<path d="M133.1 60.2l.3-.1 2.7 1.9 .1 .2-.2 .1-2.8-1.9z" fill-rule="evenodd"/>
<path d="M135.9 62l2.7-1.9 .3 .1v.2l-2.8 1.9z" fill-rule="evenodd"/>
<path d="M134.5 49.3l.2 .1-.1 11.9h-.2z" fill-rule="evenodd"/>
<path d="M137.3 49.3l.2 .1v11.9h-.3z" fill-rule="evenodd"/>
<path d="M159.3 73.6h8.3v.3h-8.3z" fill-rule="evenodd"/>
<path d="M164.7 72.9l.2-.1 2.7 .9 .1 .2-3 1v-2h.3v1.9l-.3-.2 2.8-.9v.3l-2.8-.9 .3-.2z" fill-rule="evenodd"/>
<path d="M54.7 104.3l.2 .1 .3 .9 .8 .7 .7 .1v.3l-1-.2-.8-.7-.3-.8z" fill-rule="evenodd"/>
<path d="M84.4 106.1l.5-.1 .8-.4 .4-.6v-.6l.3-.1a1.75 1.75 0 0 1-1.3 2l-.7 .1z" fill-rule="evenodd"/>
<path d="M56.4 106.2l12.4-.1v.2l-12.3 .1z" fill-rule="evenodd"/>
<path d="M68.6 106.1h.6l.7 .4a1.64 1.64 0 0 1 .7 1.7l-.2-.1-.3-1-.9-.6-.6-.1z" fill-rule="evenodd"/>
<path d="M70.7 107l.8-.7 .6-.2 .4 .1-.1 .2-.9 .2-.5 .6-.3 .9-.2 .1-.1-.5z" fill-rule="evenodd"/>
<path d="M72.3 106.1h12.3l.1 .2-12.4 .1z" fill-rule="evenodd"/>
<path d="M110.5 106.1l.5-.1 .8-.4 .4-.6 .1-.6 .2-.1a1.75 1.75 0 0 1-1.2 2l-.8 .1z" fill-rule="evenodd"/>
<path d="M98.7 106.1l1.1 .2 .7 .7 .2 1.1h-.3l-.2-.9-.6-.6-.9-.2z" fill-rule="evenodd"/>
<path d="M101.4 106.3l.7-.2 .4 .1-.1 .2-.7 .2-.6 .4-.3 .5v.6l-.3 .1v-.5l.1-.5 .7-.6z" fill-rule="evenodd"/>
<path d="M102.3 106.1h8.4l.1 .2-8.5 .1z" fill-rule="evenodd"/>
<path d="M125.1 104.4h.2l.3 .9 .4 .6 1.1 .3-.1 .2h-.3a2.09 2.09 0 0 1-1.6-1.7z" fill-rule="evenodd"/>
<path d="M156.5 104.4h.3a1.87 1.87 0 0 1-1.1 1.8l-.5 .2-.4-.1v-.2l1-.2-.1-.1 .4-.3 .3-.5z" fill-rule="evenodd"/>
<path d="M126.8 106.2l12.3-.1 .1 .2-12.3 .1z" fill-rule="evenodd"/>
<path d="M139.1 106.1l1 .2 .1 .3 .6 .4 .3 .7-.1 .5-.2-.1-.3-.9-.7-.6-.7-.2z" fill-rule="evenodd"/>
<path d="M141.6 106.5l.7-.4 .7 .1-.1 .2-.8 .2-.7 .5-.3 1-.2 .1a1.37 1.37 0 0 1 .4-1.3z" fill-rule="evenodd"/>
<path d="M142.7 106.1h12.3v.2l-12.3 .1z" fill-rule="evenodd"/>
<path d="M90.3 106.1h8.4l.1 .2-8.5 .1z" fill-rule="evenodd"/>
<path d="M88.3 104.4h.3v.6l.3 .5 .4 .3v.1l1 .3v.2l-.5-.1a1.88 1.88 0 0 1-1.5-1.6z" fill-rule="evenodd"/>
<path d="M97.4 75.2h.3l2.5 4.1-.1 .2-.3-.1z" fill-rule="evenodd"/>
<path d="M99.8 79.1h.3v11.7l-.3-.1z" fill-rule="evenodd"/>
</g>
<path d="M98.2 86.4h3.7v1h-3.7z" fill="#fff"/>
<g fill="#010101">
<path d="M98 87.3l3.9-.1 .1 .2-3.9 .1z" fill-rule="evenodd"/>
<path d="M98 86.4l3.9-.1 .1 .2-3.9 .1z" fill-rule="evenodd"/>
<path d="M100.5 76.7l.3 .1-.1 .2h-.3z" fill-rule="evenodd"/>
<path d="M99.9 76.7l.2 .1v.2h-.3z" fill-rule="evenodd"/>
<path d="M99.3 76.7l.2 .1v.2h-.3z" fill-rule="evenodd"/>
<path d="M98.7 76.7l.2 .1-.1 .2h-.2z" fill-rule="evenodd"/>
<path d="M98.1 76.7l.2 .1-.1 .2h-.2z" fill-rule="evenodd"/>
<path d="M97.5 76.7l.2 .1-.1 .2h-.2z" fill-rule="evenodd"/>
<path d="M96.9 76.7l.2 .1-.1 .2h-.2z" fill-rule="evenodd"/>
<path d="M96.3 76.7l.2 .1-.1 .2h-.2z" fill-rule="evenodd"/>
<path d="M95.7 76.7l.2 .1-.1 .2h-.2z" fill-rule="evenodd"/>
<path d="M95 76.7l.3 .1-.1 .2h-.2z" fill-rule="evenodd"/>
<path d="M94.4 76.7l.3 .1-.1 .2h-.2z" fill-rule="evenodd"/>
<path d="M93.8 76.7l.3 .1-.1 .2h-.3z" fill-rule="evenodd"/>
</g>
<g font-size="3.7">
<text x="84.8" y="191.1">I</text>
<text x="103.3" y="187.6">U</text>
<text x="104.3" y="199.9">L</text>
<text x="69.8" y="207.8">U</text>
<text x="133.1" y="208.2">U</text>
</g>
<g font-size="3.5">
<text x="68" y="131.6">Принцип действия Active Front End, показан на однофазной схеме</text>
<text x="68" y="135.7">замещения на Рис. 2-2. Из сети потреюляются чисто</text>
<text x="68" y="139.7">синусоидальный ток. Сеть представляется источником напряжения</text>
<text x="68" y="143.8">UNetz, AFE - источником напряжения UAFE и идеализированного</text>
<text x="68" y="148.5">дросселя L, причем напряжение UAFE регулируемо. Таким образом</text>
<text x="68" y="153.2">нужно устанавливать ток сети INetz. Дроссель L принимает при</text>
<text x="68" y="157.9">этом разность напряжений UL = UNetz – UAFE, так что в сети течет</text>
<text x="68" y="162.6">желаемый ток сети INetz = UL/jωL. Если хотят устанавливать</text>
<text x="68" y="167.3">заданный фазовый угол между током сети Inetz и напряжением</text>
<text x="68" y="171.9">сети, то источник напряжения UAFE должен вырабатывать</text>
<text x="68" y="176.6">требуемое напряжение, которое определяется по диаграмме на</text>
<text x="68" y="180.7">Рис. 2-3.</text>
<text x="30" y="281.3">2-2</text>
</g>
<g font-size="2.8">
<text x="30" y="17.8">Описание</text>
<text x="173" y="17.8">05.99</text>
<text x="68" y="119.2">Рис. 2-1</text>
<text x="88" y="119.2">Возможное подключение</text>
<text x="68" y="226.9">Рис. 2-2</text>
<text x="88" y="226.9">Однофазная схема замещения AFE</text>
<text x="100.2" y="281.3">Инструкция по эксплуатации</text>
<text x="131.7" y="277.8">6SE7180-0AX80-2AA0</text>
<text x="142.3" y="281.3">SIMOVERT MASTERDRIVES</text>
<text x="164.2" y="277.8">Siemens AG</text>
</g>
<g font-size="2.5">
<text x="118" y="40.5">6</text>
<text x="61.8" y="46.7">Контактор</text>
<text x="97.3" y="44.1">VSB</text>
<text x="131.8" y="44.1">CUSA</text>
<text x="60.2" y="53.8">R</text>
<text x="62.5" y="49.5">предварительного заряда</text>
<text x="30.5" y="59.9">Подключение к сети</text>
<text x="166.3" y="65.3">C / C+</text>
<text x="31.9" y="68.7">L1, L2, L3</text>
<text x="120" y="71.8">U2</text>
<text x="80.1" y="77.6">Контактор</text>
<text x="91" y="72">L1</text>
<text x="106.3" y="72">L2</text>
<text x="120" y="74.8">V2</text>
<text x="120" y="77.7">W2</text>
<text x="168.4" y="73.5">Подключение</text>
<text x="168.4" y="76.4">DC-устройств</text>
<text x="56.6" y="80.2">Главный</text>
<text x="56.6" y="83">контактор</text>
<text x="80.1" y="80.4">фильтра</text>
<text x="166.6" y="82.6">D / C -</text>
<text x="94.6" y="88">C</text>
<text x="39.5" y="97.7">PE</text>
<text x="54.3" y="111.1">Предзаряд и гл. контактор</text>
<text x="96.7" y="111.1">Фильтр</text>
<text x="124.4" y="111.1">DC-инвертор с CUSA</text>
<text x="106" y="188.8">L</text>
<text x="85.9" y="192.4">Netz</text>
<text x="72.4" y="209">Netz</text>
<text x="135.8" y="209.5">AFE</text>
</g>
<g font-size="1.4">
<text x="62" y="54.4">V</text>
<text x="96.4" y="88.6">F</text>
</g>
</svg>
